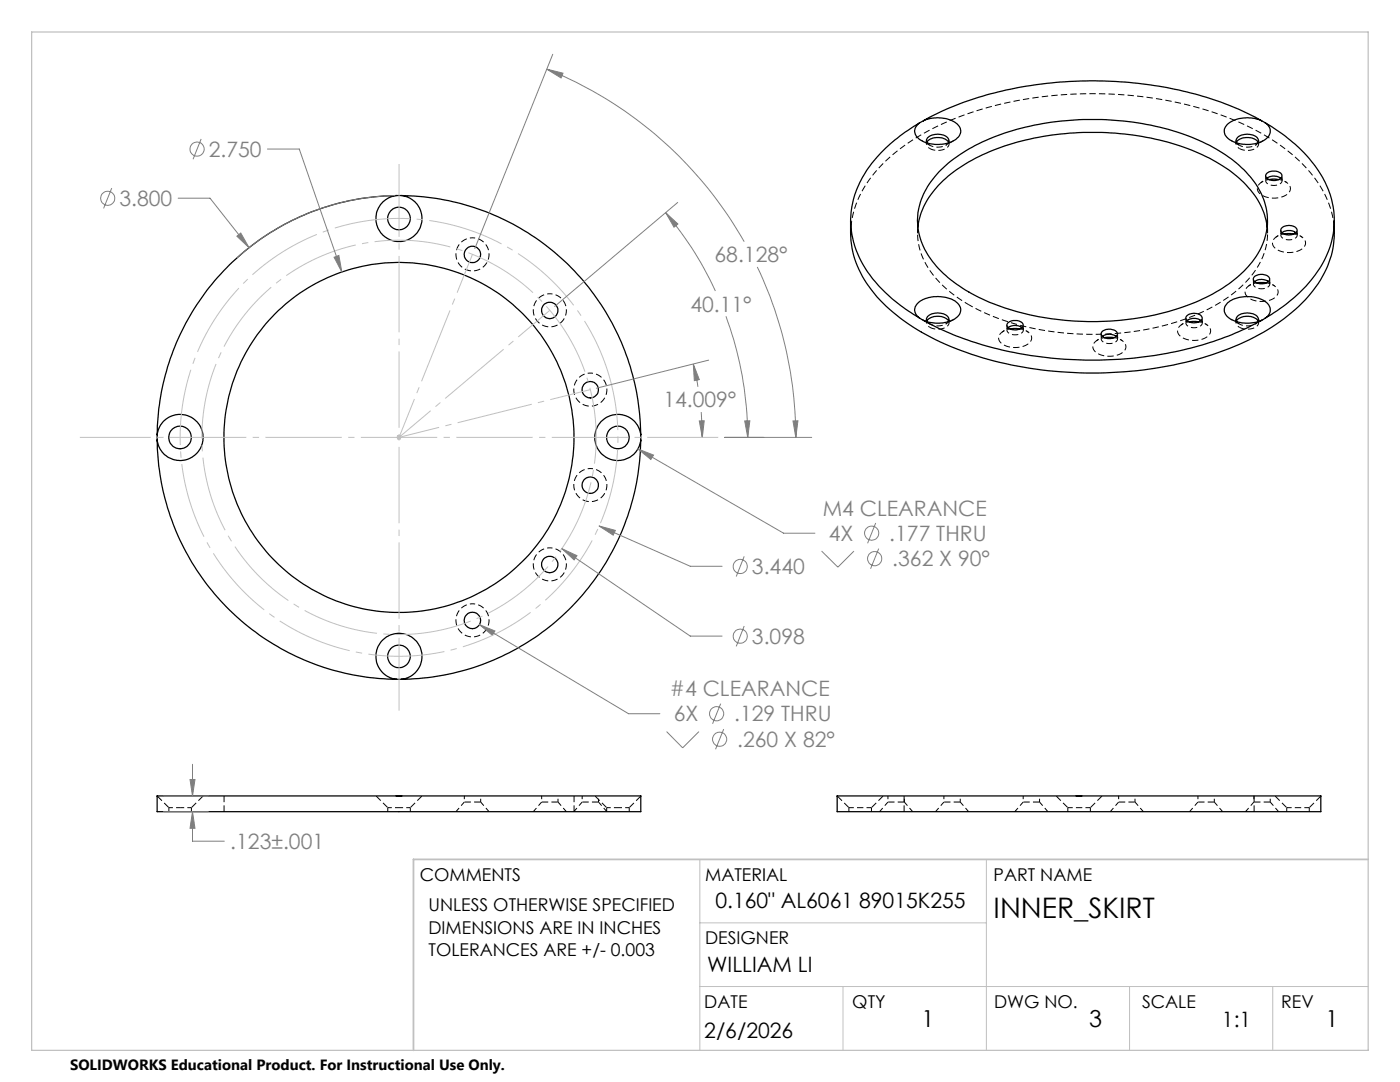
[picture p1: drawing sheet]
<svg xmlns="http://www.w3.org/2000/svg" width="279mm" height="216mm" viewBox="0 0 279 216" stroke-linecap="round" stroke-linejoin="round" font-family="sans-serif">
<g fill="none" stroke="#000" stroke-width=".2" stroke-dasharray="1.3 .6" stroke-dashoffset=".5" stroke-linecap="butt">
<path d="M185.6 29a3.1 3.1 0 0 0 3.7-.5M247.3 29a3.1 3.1 0 0 0 3.8-.5M252.6 35.1v1M255.9 36.1v-1M250.1 55.7v1M253.4 56.7v-1M255.6 45.9v1M258.9 46.9v-1M185.6 64.7a3.1 3.1 0 0 0 3.7-.5M201 64.9v1M204.2 65.9v-1M219.8 66.6v1"/>
<path d="M223 67.6v-1M236.7 63.5v1M239.9 64.5v-1M247.3 64.7a3.1 3.1 0 0 0 3.8-.5M33.7 161.2h2.3M36 161.2h2.2M77.4 161.2h2.2M79.6 161.2h2.3M121.1 161.2h2.2M123.3 161.2h2.3"/>
</g>
<g fill="none" stroke="#000" stroke-width=".2" stroke-dasharray="1.3 .6" stroke-linecap="butt">
<path d="M44.7 158.8v3.2M180.4 158.8v3.2M95.9 160h-3.2M111.4 160h-3.3M114.6 162v-3.2M119.4 160h-3.2M180.5 160h-3.3M191.6 160h-3.2M207.5 160h-3.3M226.5 160h-3.2M242.3 160h-3.2M250.3 162v-3.2"/>
<path d="M253.5 160h-3.3"/>
</g>
<g fill="none" stroke="#000" stroke-width=".2" stroke-dasharray="1.3 .6" stroke-dashoffset="-.1" stroke-linecap="butt">
<path d="M255.6 35.6a.82 .82 0 0 1 .1 .9 .82 .82 0 0 1-.8 .4 1.75 1.75 0 0 1-2.3-.9l.3-.4M253.2 56.2a.82 .82 0 0 1 .1 .9 .82 .82 0 0 1-.9 .4 1.75 1.75 0 0 1-2.3-.9l.3-.4M258.6 46.4a.82 .82 0 0 1 .2 .9 .82 .82 0 0 1-.9 .5 1.75 1.75 0 0 1-2.3-.9l.3-.5M204 65.4a.82 .82 0 0 1 .1 .9 .82 .82 0 0 1-.8 .4 1.75 1.75 0 0 1-2.3-.9l.2-.4M222.8 67.1a.82 .82 0 0 1 .1 .9 .82 .82 0 0 1-.8 .5 1.75 1.75 0 0 1-2.3-.9l.2-.5M239.7 64a.82 .82 0 0 1 .1 .9 .82 .82 0 0 1-.8 .4 1.75 1.75 0 0 1-2.3-.9l.2-.4M31.4 158.8l2.3 2.4M75 158.8l2.4 2.4M118.7 158.8l2.4 2.4M167.1 158.8l2.3 2.4M210.8 158.8l2.3 2.4M254.4 158.8l2.4 2.4"/>
<path d="M38.2 161.2l2.4-2.4M81.9 161.2l2.3-2.4M125.6 161.2l2.3-2.4M173.9 161.2l2.4-2.4M217.6 161.2l2.4-2.4M261.3 161.2l2.3-2.4"/>
</g>
<g fill="none" stroke="#000" stroke-width=".2" stroke-dasharray="1.3 .6" stroke-dashoffset=".4" stroke-linecap="butt">
<path d="M185 28.5l.6 .5M246.8 28.5l.5 .5M252.9 45.3a14.1 14.1 0 0 1-5.1 11.8 38.8 38.8 0 0 1-19.8 8.8 55.6 55.6 0 0 1-32.6-4l-2-1.1M185 64.2l.6 .5M246.8 64.2l.5 .5M33.7 161.2v.8M38.2 162v-.8M77.4 161.2v.8M81.9 162v-.8M121.1 161.2v.8M125.6 162v-.8M169.4 161.2v.8"/>
<path d="M173.9 162v-.8M213.1 161.2v.8M217.6 162v-.8M256.8 161.2v.8M261.3 162v-.8"/>
</g>
<g fill="none" stroke="#000" stroke-width=".2" stroke-dasharray="1.3 .6" stroke-dashoffset=".3" stroke-linecap="butt">
<path d="M184.9 28.1v.6M189.4 28.7v-.6M246.7 28.1v.6M251.2 28.7v-.6M183.1 44v2.6M253 46.6v-2.6M184.9 63.7v.7M189.4 64.4v-.7M193.4 60.8a20.2 20.2 0 0 1-9.7-10.6 11.8 11.8 0 0 1-.5-4.9M246.7 63.7v.7M251.2 64.4v-.7M92.7 160l-1.7 2"/>
<path d="M97.6 162l-1.7-2M108.1 160l-1.7 2M113 162l-1.6-2M116.2 160l-1.7 2M121.1 162l-1.7-2M169.4 161.2h4.5M177.2 160l-1.7 2M182.1 162l-1.6-2M188.4 160l-1.7 2M193.3 162l-1.7-2M204.2 160l-1.7 2M209.1 162l-1.6-2"/>
<path d="M213.1 161.2h4.5M223.3 160l-1.7 2M228.2 162l-1.7-2M239.1 160l-1.7 2M244 162l-1.7-2M250.2 160l-1.6 2M255.2 162l-1.7-2M256.8 161.2h4.5"/>
</g>
<g fill="none" stroke="#000" stroke-width=".2" stroke-dasharray="1.3 .6" stroke-dashoffset=".6" stroke-linecap="butt">
<path d="M92.7 158.8v1.2M108.1 158.8v1.2M116.2 158.8v1.2M177.2 158.8v1.2M188.4 158.8v1.2M204.2 158.8v1.2M223.3 158.8v1.2M239.1 158.8v1.2M250.2 158.8v1.2M95.9 160v-1.2M111.4 160v-1.2M119.4 160v-1.2"/>
<path d="M180.5 160v-1.2M191.6 160v-1.2M207.5 160v-1.2M226.5 160v-1.2M242.3 160v-1.2M253.5 160v-1.2"/>
</g>
<g fill="none" stroke="#000" stroke-width=".25">
<path d="M79.1 39a4.6 4.6 0 0 0-3.4 7 4.6 4.6 0 0 0 7.8 0 4.6 4.6 0 0 0-3.3-7M79.1 39h1.1M79.1 39a48.2 48.2 0 0 0-47.7 47.7M80.2 39a48.2 48.2 0 0 1 47.7 47.7M183.5 24.5a29.8 29.8 0 0 0-11.9 11.9 17.3 17.3 0 0 0 2.3 18.9 32.6 32.6 0 0 0 9.6 8.2M184.3 24.1a67.2 67.2 0 0 1 29.9-7.9 72.9 72.9 0 0 1 35.7 6.9l1.9 1M184.3 24.1l-.8 .4M184.3 24.1a6.6 6.6 0 0 1 7 .9 1.87 1.87 0 0 1-.8 3 6.7 6.7 0 0 1-7.4-.6 1.85 1.85 0 0 1 .4-2.9M185 28.4a2.94 2.94 0 0 1 4.3 0M185 28.5a1.12 1.12 0 0 1 1-1.5 2.71 2.71 0 0 1 3.4 .9l-.1 .6M187.8 33.9a37.4 37.4 0 0 1 19.4-9.1 55.3 55.3 0 0 1 34.2 4.2 23.1 23.1 0 0 1 10.4 9.8 12.8 12.8 0 0 1-2.7 14.4 33.3 33.3 0 0 1-16 9 56.3 56.3 0 0 1-37.8-2.9 23.3 23.3 0 0 1-11-10.1 12.4 12.4 0 0 1 1.8-13.4zM246.7 28.4a2.98 2.98 0 0 1 4.4 0"/>
<path d="M246.8 28.5a1.19 1.19 0 0 1 1.1-1.6 2.72 2.72 0 0 1 3.2 .9l.1 .4-.2 .3M251.8 24.1l.7 .4M251.8 24.1a6.6 6.6 0 0 0-7 .9 1.92 1.92 0 0 0 1 3.1 6.6 6.6 0 0 0 7.3-.8 1.81 1.81 0 0 0-.6-2.8M252.5 24.5a29.1 29.1 0 0 1 12.2 12.4 17.3 17.3 0 0 1-2.9 18.9 33 33 0 0 1-9.3 7.7M252.8 34.6a2.15 2.15 0 0 1 3 .3 1.41 1.41 0 0 1-1.9 1.1 1.05 1.05 0 0 1-1.2-1.2zM252.8 35.6a2.45 2.45 0 0 1 2.8 0M253.2 35.8l.7-.1 1.3 .1M169.8 44v2.6a19.9 19.9 0 0 0 6.4 13.9 47 47 0 0 0 19.9 10.9 79.3 79.3 0 0 0 49.3-1.9 39 39 0 0 0 16.7-11.6 18.6 18.6 0 0 0 4.2-11.3v-2.6M183.2 45.3a16.3 16.3 0 0 1 7.1-11 44.2 44.2 0 0 1 22.3-7.6 53 53 0 0 1 29.5 5.3 20.9 20.9 0 0 1 10.1 10.4l.5 1.5 .2 1.4M250.4 55.2a2.12 2.12 0 0 1 3 .4 1.3 1.3 0 0 1-1.7 1 1.24 1.24 0 0 1-1.5-1.1zM250.4 56.2a2.35 2.35 0 0 1 2.8 0M250.8 56.4h1.9"/>
<path d="M255.8 45.5a2.18 2.18 0 0 1 3 .2 1.03 1.03 0 0 1-1.3 1.1 1.45 1.45 0 0 1-1.9-.9zM255.8 46.4a2.5 2.5 0 0 1 2.8 0M256.3 46.7h1.9M183.5 63.5l.8 .4M183.5 63.5a1.92 1.92 0 0 1-1-1.9 1.92 1.92 0 0 1 1.3-1.6 6.8 6.8 0 0 1 7.3 .5 1.93 1.93 0 0 1-.7 3.2 7.3 7.3 0 0 1-6.1 .2M184.3 63.9a68.9 68.9 0 0 0 31.6 7.9 74 74 0 0 0 33.3-6.5l2.6-1.4M185 64.1a2.94 2.94 0 0 1 4.3 0M185 64.2a1.14 1.14 0 0 1 1-1.6 2.71 2.71 0 0 1 3.4 1l-.1 .6M201.1 64.5a2.14 2.14 0 0 1 3.1 .2 1.41 1.41 0 0 1-2 1.1 1 1 0 0 1-1.2-1.2zM201.2 65.4a2.29 2.29 0 0 1 2.7 0M201.6 65.7l.6-.2 1.4 .2M220 66.1a2.12 2.12 0 0 1 3 .4 1.37 1.37 0 0 1-1.8 1.1 1.19 1.19 0 0 1-1.4-1.1z"/>
<path d="M220 67.1a2.35 2.35 0 0 1 2.8 0M220.4 67.4h2M236.8 63a2.18 2.18 0 0 1 3.1 .2 1.03 1.03 0 0 1-1.3 1.2 1.45 1.45 0 0 1-1.9-1zM236.9 64a2.5 2.5 0 0 1 2.8 0M237.3 64.2h2M246.7 64.1a2.98 2.98 0 0 1 4.4 0M246.8 64.2a1.25 1.25 0 0 1 1.3-1.7 2.45 2.45 0 0 1 3 1.1l-.1 .6M252.5 63.5l-.7 .4M252.5 63.5a1.93 1.93 0 0 0 1-1.9 1.93 1.93 0 0 0-1.3-1.6 6.9 6.9 0 0 0-7.3 .5 1.87 1.87 0 0 0 .6 3.1 7.2 7.2 0 0 0 6.3 .3M31.4 86.7a4.6 4.6 0 0 1 7-3.3 4.6 4.6 0 0 1 0 7.8 4.6 4.6 0 0 1-7-3.4M31.4 86.7v1.1M31.4 87.8a48.2 48.2 0 0 0 47.7 47.7"/>
<path d="M127.9 86.7a4.6 4.6 0 0 0-7-3.3 4.6 4.6 0 0 0 0 7.8 4.6 4.6 0 0 0 7-3.4M127.9 86.7v1.1M127.9 87.8a48.2 48.2 0 0 1-47.7 47.7M79.1 135.5a4.6 4.6 0 0 1-3.4-7 4.6 4.6 0 0 1 7.8 0 4.6 4.6 0 0 1-3.3 7M79.1 135.5h1.1M79.1 158.8h-47.7v3.2h96.5v-3.2h-47.7M79.1 158.8h1.1M214.8 158.8h-47.7v3.2h96.5v-3.2h-47.7M214.8 158.8h1.1"/>
<circle cx="79.6" cy="43.6" r="2.25"/>
<circle cx="94.3" cy="50.8" r="1.63"/>
<circle cx="109.7" cy="61.9" r="1.63"/>
<circle cx="117.8" cy="77.8" r="1.64"/>
<circle cx="35.9" cy="87.3" r="2.26"/>
<circle cx="79.6" cy="87.3" r="34.9"/>
<circle cx="117.8" cy="96.8" r="1.64"/>
<circle cx="123.3" cy="87.3" r="2.25"/>
<circle cx="109.7" cy="112.6" r="1.63"/>
<circle cx="79.6" cy="131" r="2.24"/>
<circle cx="94.3" cy="123.8" r="1.64"/>
</g>
<g fill="none" stroke="#000" stroke-width=".2" stroke-dasharray="1.3 .6" stroke-dashoffset=".7" stroke-linecap="butt">
<path d="M255.2 35.8l1.4 .5M256.6 36.3a1.45 1.45 0 0 1 .9 1.4 1.45 1.45 0 0 1-1.1 1.4 4.6 4.6 0 0 1-5.2-.8 1.5 1.5 0 0 1 1-2.2l1-.3M94.3 47.5a3.3 3.3 0 0 1 2.9 4.8 3.3 3.3 0 0 1-5.7 .2 3.3 3.3 0 0 1 2.6-5h.2M109.7 58.6a3.3 3.3 0 0 1 2.9 4.9 3.3 3.3 0 0 1-5.7 .2 3.3 3.3 0 0 1 2.6-5.1h.2M169.8 46.6a20.1 20.1 0 0 1 7.1-14.6 50.2 50.2 0 0 1 22.7-11.2 79 79 0 0 1 46.8 3.2 36.7 36.7 0 0 1 16.7 12.6 17.9 17.9 0 0 1 3.2 10M252.8 56.4l1.3 .5M254.1 56.9a1.45 1.45 0 0 1 1 1.5 1.45 1.45 0 0 1-1.2 1.3 4.6 4.6 0 0 1-5.2-.8 1.5 1.5 0 0 1 1.1-2.2l1-.3M258.2 46.7l1.4 .4M259.6 47.1a1.45 1.45 0 0 1 .9 1.5 1.45 1.45 0 0 1-1.1 1.3 4.6 4.6 0 0 1-5.2-.7 1.5 1.5 0 0 1 1.1-2.2l1-.3M117.8 74.4a3.3 3.3 0 0 1 2.9 4.9 3.3 3.3 0 0 1-5.7 .2 3.3 3.3 0 0 1 2.6-5l.2-.1M203.6 65.6l1.3 .5M204.9 66.1a1.45 1.45 0 0 1 1 1.4 1.45 1.45 0 0 1-1.1 1.4 4.6 4.6 0 0 1-5.3-.8 1.5 1.5 0 0 1 1.1-2.2l1-.3"/>
<path d="M222.4 67.4l1.3 .4M223.7 67.8a1.45 1.45 0 0 1 1 1.5 1.45 1.45 0 0 1-1.1 1.3 4.6 4.6 0 0 1-5.3-.7 1.5 1.5 0 0 1 1.1-2.2l1-.3M239.3 64.2l1.3 .5M240.6 64.7a1.45 1.45 0 0 1 1 1.4 1.45 1.45 0 0 1-1.1 1.4 4.6 4.6 0 0 1-5.3-.8 1.5 1.5 0 0 1 1.1-2.2l1-.3M117.8 93.5a3.3 3.3 0 0 1 2.9 4.9 3.3 3.3 0 0 1-5.7 .2 3.3 3.3 0 0 1 2.6-5.1h.2M109.7 109.3a3.3 3.3 0 0 1 2.9 4.9 3.3 3.3 0 0 1-5.7 .2 3.3 3.3 0 0 1 2.6-5.1h.2M94.3 120.5a3.3 3.3 0 0 1 2.9 4.9 3.3 3.3 0 0 1-5.7 .2 3.3 3.3 0 0 1 2.6-5.1h.2"/>
</g>
<path d="M185.6 29.6a2.97 2.97 0 0 0 3.8-.6l-.1-.6M247.3 29.6a2.97 2.97 0 0 0 3.8-.6v-.6M185.6 65.3a2.97 2.97 0 0 0 3.8-.6l-.1-.6M247.3 65.3a2.97 2.97 0 0 0 3.8-.6v-.6" fill="none" stroke="#000" stroke-width=".2" stroke-dasharray="1.3 .6" stroke-dashoffset=".1" stroke-linecap="butt"/>
<g fill="none" stroke="#000" stroke-width=".2" stroke-dasharray="1.3 .6" stroke-dashoffset=".8" stroke-linecap="butt">
<path d="M185 28.4v.7l.6 .5M246.8 28.4v.7l.5 .5M252.9 35.5l-1.3 1M256.8 36.5l-1.3-1M250.5 56.1l-1.3 1M254.4 57.1l-1.3-1M256 46.3l-1.4 1M259.9 47.3l-1.4-1M185 64.1v.7l.6 .5M201.3 65.3l-1.3 1M205.2 66.3l-1.3-1M220.1 67l-1.3 1"/>
<path d="M224 68l-1.3-1M237 63.9l-1.3 1M240.9 64.9l-1.3-1M246.8 64.1v.7l.5 .5"/>
</g>
<path d="M183.9 28l1.7 1M188.7 29l1.7-1M245.7 28l1.6 1M250.5 29l1.7-1M188.7 64.7l1.7-1M245.7 63.7l1.6 1" fill="none" stroke="#000" stroke-width=".2" stroke-dasharray="1.3 .6" stroke-dashoffset="1" stroke-linecap="butt"/>
<path d="M183.9 63.7l1.7 1M250.5 64.7l1.7-1" fill="none" stroke="#000" stroke-width=".2" stroke-dasharray="1.3 .6" stroke-dashoffset=".9" stroke-linecap="butt"/>
<g fill="none" stroke="#808080" stroke-width=".2">
<path d="M109.1 13.8l3.3 .8-.4 1zM109.1 13.8a79.3 79.3 0 0 1 39.4 34.4M110.3 10.8l-15.5 38.8M22.3 37.5l-1.6 4.1M35.6 39.5h6.3l7.8 9.9M40.1 27.7l-1.6 4.1M53.4 29.7h6.3l8.5 24.6M78.9 39a48.3 48.3 0 0 0-31.6 12.5M47.3 47.1l.7-.6 1.7 2.9zM66.7 51.3l.9-.3 .6 3.3zM132.9 42.4l2.4 2.3-.8 .6zM132.9 42.4a68.3 68.3 0 0 1 9.9 15.7"/>
<path d="M135.3 40.4l-24.6 20.7M151.1 53.3a78.6 78.6 0 0 1 7.7 34M138.4 72.6l1.2 3.1-1 .3zM138.4 72.6l.9 4.6M141.4 71.9l-22.4 5.6M144.9 63.1a69.5 69.5 0 0 1 4.3 24.2M127.3 89.6l3.1 1.2-.5 .9zM127.3 89.6l29.1 16.8h6.2M139.6 84h.9l-.3 3.3zM139.9 82.2l.3 5.1M144.6 87.3h17.4M148.6 84h1l-.4 3.3z"/>
<path d="M158.3 84h.9l-.4 3.3zM112.1 109.5l3 1.4-.5 .8zM112.1 109.5l25.7 17.4h6.3M119.6 105l3.2 .8-.4 1zM119.6 105l18.2 8h6.3M148.5 111l-1.6 4M164 110l3.2 3.2 3.2-3.2M174.8 104.4l-1.7 4M175.4 109.5l-1.7 4M95.7 124.6l3.1 1.3-.6 .9zM95.7 124.6l29.7 17.8h6.3M148.5 124.9l-1.6 4.1"/>
<path d="M32.6 158.9h9M37.9 155.5h1l-.5 3.4zM38.4 152.5v6.4M133 146l3.2 3.2 3.3-3.2M143.8 140.4l-1.6 4M144.4 145.5l-1.6 4M32.6 162h9M38.4 162l.5 3.3h-1zM38.4 162v5.9h6.4"/>
<circle cx="21.5" cy="39.6" r="1.4"/>
<circle cx="39.3" cy="29.7" r="1.41"/>
<circle cx="147.7" cy="113" r="1.41"/>
<circle cx="173.9" cy="106.4" r="1.42"/>
<circle cx="174.5" cy="111.5" r="1.42"/>
<circle cx="147.7" cy="126.9" r="1.41"/>
<circle cx="143" cy="142.4" r="1.41"/>
<circle cx="143.6" cy="147.5" r="1.41"/>
</g>
<path d="M117.3 75.8a39.3 39.3 0 0 0-66-15.9 39.3 39.3 0 0 0 18.2 65.4 39.3 39.3 0 0 0 48.3-47.5l-.5-2" fill="none" stroke="#c0c0c0" stroke-width=".2" stroke-dasharray="15.2 1.3 1.3 1.3" stroke-dashoffset="-1.7" stroke-linecap="butt"/>
<path d="M121.4 74.5a43.7 43.7 0 0 0-73.2-17.6 43.7 43.7 0 0 0 20.1 72.6 43.7 43.7 0 0 0 53.7-52.8l-.6-2.2" fill="none" stroke="#c0c0c0" stroke-width=".2" stroke-dasharray="15.2 1.3 1.3 1.3" stroke-dashoffset="3.7" stroke-linecap="butt"/>
<path d="M79.1 87.3h1M79.3 86.9l.7 .7M79.6 86.8v1M80 86.9l-.7 .7M139.7 171.5v38.1M196.8 171.5v38.1M139.7 196.8h133.3M139.7 184.1h57.1M168.2 196.8v12.8M225.4 196.8v12.8M254 196.8v12.8" fill="none" stroke="#c0c0c0" stroke-width=".2"/>
<path d="M143.3 87.3h-127.4" fill="none" stroke="#c0c0c0" stroke-width=".2" stroke-dasharray="15.2 1.3 1.3 1.3" stroke-dashoffset="1.1" stroke-linecap="butt"/>
<path d="M94.3 50.8l-14.7 36.5M79.6 87.3l38.2-9.6M79.6 87.3l30.1-25.4" fill="none" stroke="#c0c0c0" stroke-width=".2" stroke-dasharray="15.2 1.3 1.3 1.3" stroke-dashoffset="7" stroke-linecap="butt"/>
<path d="M79.6 141.8v-109.1" fill="none" stroke="#c0c0c0" stroke-width=".2" stroke-dasharray="15.2 1.3 1.3 1.3" stroke-dashoffset=".7" stroke-linecap="butt"/>
<path d="M6.3 6.4h266.7v203.2h-266.7z" fill="none" stroke="#c0c0c0" stroke-width=".25"/>
<path d="M273 171.5h-190.5v38.1" fill="none" stroke="#c0c0c0" stroke-width=".35"/>
<g fill="#808080">
<path d="M37.9 155.5h1l-.5 3.4zM38.4 162l.5 3.3h-1zM47.3 47.1l2.4 2.3-1.7-2.9zM127.3 89.6l2.6 2.1 .5-.9zM95.7 124.6l2.5 2.2 .6-.9zM66.7 51.3l1.5 3-.6-3.3z"/>
<path d="M119.6 105l2.8 1.8 .4-1zM112.1 109.5l2.5 2.2 .5-.8zM139.6 84h.9l-.3 3.3zM138.4 72.6l1.2 3.1-1 .3zM148.6 84h1l-.4 3.3zM132.9 42.4l2.4 2.3-.8 .6zM158.3 84h.9l-.4 3.3zM109.1 13.8l3.3 .8-.4 1z"/>
</g>
<text font-size="5.6" x="198.3" y="183.2">INNER_SKIRT</text>
<g font-size="4.7">
<text x="183.9" y="204.9">1</text>
<text x="217.4" y="204.9">3</text>
<text x="264.5" y="204.9">1</text>
</g>
<g font-size="4.2" fill="#808080">
<text x="41.7" y="31.3">2.750</text>
<text x="23.8" y="41.1">3.800</text>
<text x="142.6" y="52.3">68.128°</text>
<text x="137.8" y="62.2">40.11°</text>
<text x="132.4" y="81.3">14.009°</text>
<text x="164.2" y="102.9">M4 CLEARANCE</text>
<text x="165.4" y="107.9">4X</text>
<text x="177.5" y="107.9">.177 THRU</text>
<text x="178.1" y="113">.362 X 90°</text>
<text x="150.1" y="114.6">3.440</text>
<text x="150.1" y="128.5">3.098</text>
<text x="133.7" y="138.9">#4 CLEARANCE</text>
<text x="134.5" y="144">6X</text>
<text x="146.5" y="144">.129 THRU</text>
<text x="147.1" y="149">.260 X 82°</text>
<text x="46" y="169.4">.123±.001</text>
</g>
<g font-size="4.2">
<text x="142.8" y="181.2">0.160&quot; AL6061 89015K255</text>
<text x="141.1" y="193.9">WILLIAM LI</text>
<text x="140.6" y="207.2">2/6/2026</text>
<text x="243.9" y="204.9">1:1</text>
</g>
<g font-size="3.5">
<text x="83.8" y="175.9">COMMENTS</text>
<text x="140.7" y="175.9">MATERIAL</text>
<text x="198.3" y="175.8">PART NAME</text>
<text x="85.5" y="181.8">UNLESS OTHERWISE SPECIFIED</text>
<text x="85.5" y="186.3">DIMENSIONS ARE IN INCHES</text>
<text x="85.5" y="190.8">TOLERANCES ARE +/- 0.003</text>
<text x="140.7" y="188.3">DESIGNER</text>
<text x="140.6" y="201.2">DATE</text>
<text x="170.1" y="201.2">QTY</text>
<text x="198.4" y="201.2">DWG NO.</text>
<text x="227.9" y="201.2">SCALE</text>
<text x="255.7" y="201.2">REV</text>
</g>
<text font-size="3" x="14" y="213.5">SOLIDWORKS Educational Product. For Instructional Use Only.</text>
</svg>
